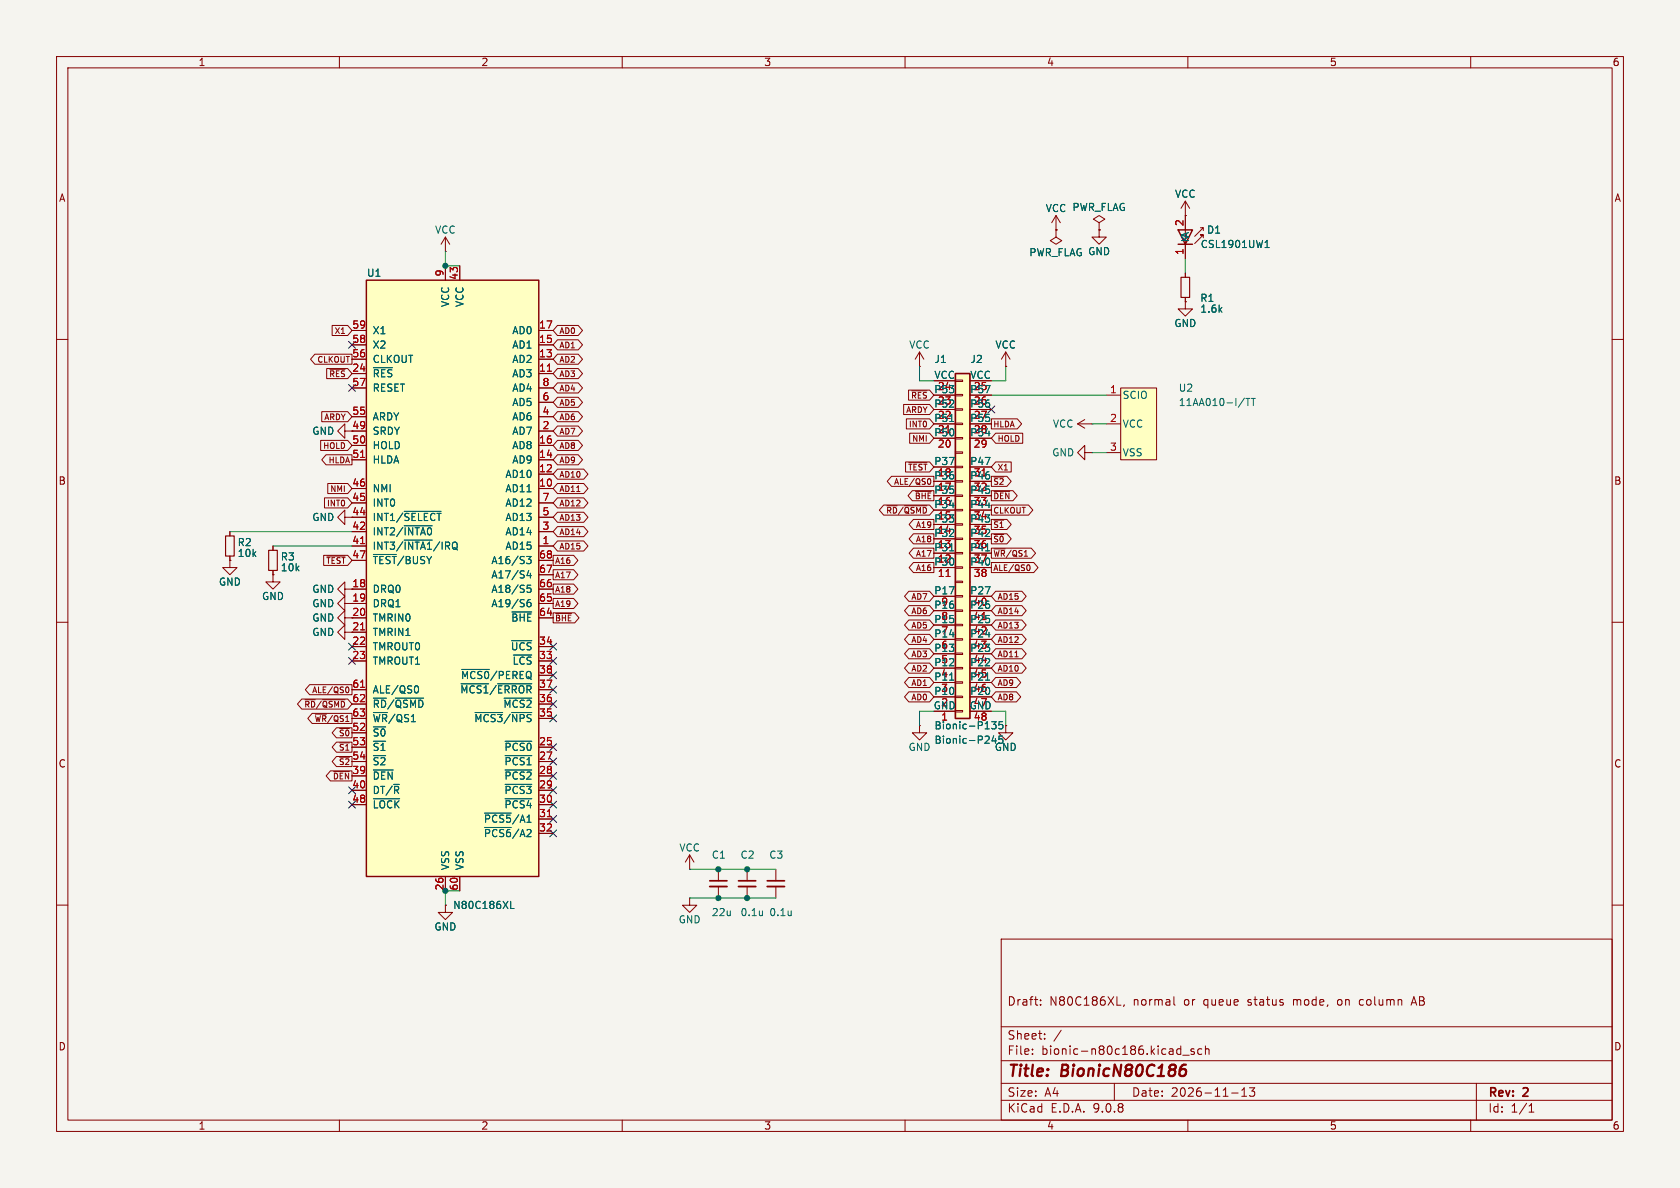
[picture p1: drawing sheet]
<svg xmlns="http://www.w3.org/2000/svg" width="297mm" height="210mm" viewBox="0 0 297 210" stroke-linecap="round" stroke-linejoin="round" font-family="sans-serif">
<path d="M0 0h297v210h-297z" fill="#f5f4ef" stroke="#f5f4ef" stroke-width=".18"/>
<g fill="none" stroke="#840000" stroke-width=".18">
<path d="M10 10h277v190h-277zM12 12h273v186h-273zM60 10v2M110 10v2M160 10v2M210 10v2M260 10v2M10 60h2M61 76.2v-1.3l-1.3 1.3 1.3 1.3v-1.3h1.2M190.5 74.9l1.3 .8M190.5 74.9h2.5M191.8 74.2l-1.3 .7"/>
<path d="M193 74.9h.1M285 60h2M191.8 80v-1.3l-1.3 1.3 1.3 1.3v-1.3h1.2M193 80h.1M10 110h2M285 110h2M10 160h2M177 166h108v32h-108zM184 177.6v.1M184 176.8v.1M197.5 177.7h.7M198.7 177.6l-.1 .3"/>
<path d="M207.5 176.2v1.3l.2 .2M236.5 176.8v.8M240.6 176.7l-.3 .3v.4l.3 .3M249.6 177.3h.7M250 176.2l-.5 1.5M285 160h2M60 198v2M110 198v2M160 198v2M177 194.5h108M177 191.5h108M177 187.5h108"/>
<path d="M177 181.5h108M182.5 186.3v.1M182.5 185.5v.1M184.7 183.6v.1M184.7 182.8v.1M187.6 182.1l-1.3 2M197 191.5v3M208.6 185.4l.1 .1M208.7 184.9v1.5M208.7 186.3l-.1 .1M209.1 186.5h1.1M210 198v2"/>
<path d="M211.1 185.5l-.4-.1-.2 .2 .1 .2 .5 .2v.3h-.6M212.5 185.5l-.5-.1-.3 .3v.4l.2 .2h.6M213.1 185.5l.2-.1 .4 .1v.9M213.1 184.9v1.5M217.7 193.2h1.2M219.5 193.8h.9M219.5 192.7l.5-.4v1.5M220.9 192.3h.9l-.5 .6 .4 .1v.7l-.2 .1h-.4l-.2-.1M260 198v2M261 191.5v6.5M270.3 196.6h.9M270.3 195.5l.4-.4v1.5"/>
</g>
<path d="M209 189h.4l.2 .2v.6a.66 .66 0 0 1-.8 .4M209.6 188.2l-.5 .1" fill="none" stroke="#840000" stroke-width=".4"/>
<path d="M198.1 68.6h6.4v12.7h-6.4z" fill="#ffffc2"/>
<g fill="none" stroke="#840000" stroke-width=".18">
<path d="M186.7 38.1l-.8 1.3M186.7 38.1l.8 1.3M186.7 38.1v2.5M194.3 39.4l1-.7-1-.6-1 .6 1 .7v1.2M209.5 38.1h.1M209.5 35.6l-.7 1.2M209.5 35.6l.8 1.2M209.5 35.6v5M78.7 44.5h.1M78.7 41.9l-.7 1.3M78.7 41.9l.8 1.3M78.7 41.9v2.6"/>
<path d="M186.7 40.6v1.3l1 .6-1 .7-1-.7 1-.6M186.7 40.6h.1M194.3 40.6h.1M194.3 40.6v1.3h1.3l-1.3 1.3-1.3-1.3h1.3M209.5 53.3v1.3h1.3l-1.3 1.3-1.2-1.3h1.2M209.5 53.3h.1M209.5 43.2v2.5M209.5 48.3v.7M209.5 52.6v.7M212.2 40.3h.5l-1.5 1.5M212.7 42v-.5h-.5h.5l-1.5 1.6M212.7 40.3v.5"/>
<path d="M162.6 64.8h.1M162.6 62.2l-.8 1.3M162.6 62.2l.7 1.3M162.6 62.2v2.6M177.8 64.8h.1M177.8 62.2l-.8 1.3M177.8 62.2l.8 1.3M177.8 62.2v2.6M195.6 69.9h2.5M195.6 74.9h2.5M198.1 68.6h6.4v12.7h-6.4zM195.6 80h2.5"/>
<path d="M132.1 153.7v2M132.1 156.7v2.1"/>
</g>
<path d="M223.6 43.8h.8M223.6 42.9l.4-.4v1.3M220 70.4l-1.1 1.6M220.2 70.4h.8M220.6 70.4v1.3M221.2 70.4h.7M221.6 70.4v1.3M134.8 161v.9M134.8 161.7l-.1 .1" fill="none" stroke="#006464" stroke-width=".18"/>
<path d="M208.3 40.6h2.5l-1.3 2.6zM208.3 43.2h2.5" fill="none" stroke="#840000" stroke-width=".25"/>
<path d="M208.8 49h1.5v3.6h-1.5z" fill="none" stroke="#840000" stroke-width=".2"/>
<path d="M130.6 155.7h3" fill="none" stroke="#840000" stroke-width=".3"/>
<path d="M130.6 156.7h3" fill="none" stroke="#840000" stroke-width=".33"/>
<path d="M64.8 49.5h30.4v105.4h-30.4z" fill="#ffffc2"/>
<path d="M64.8 49.5h30.4v105.4h-30.4z" fill="none" stroke="#840000" stroke-width=".25"/>
<g fill="none" stroke="#840000" stroke-width=".18">
<path d="M62.2 58.4h2.6M78.7 47v2.5M81.3 47v2.5M95.2 58.4h2.6M62.2 61h2.6M62.2 63.5h2.6M62.2 66h2.6M62.2 68.6h2.6M62.2 73.7h2.6M62.2 76.2h2.6M62.2 78.7h2.6M95.2 61h2.6"/>
<path d="M95.2 63.5h2.6M95.2 66h2.6M95.2 68.6h2.6M95.2 73.7h2.6M95.2 76.2h2.6M95.2 78.7h2.6M95.2 71.1h2.6M40.6 99.1v1.2h1.3l-1.3 1.3-1.2-1.3h1.2M40.6 99.1h.1M40.6 94v.7M40.6 98.3v.8M48.3 96.5v.8"/>
<path d="M61 91.4v-1.2l-1.3 1.2 1.3 1.3v-1.3h3.8M62.2 81.3h2.6M62.2 86.4h2.6M62.2 88.9h2.6M62.2 94h2.6M62.2 96.5h2.6M62.2 99.1h2.6M95.2 81.3h2.6M95.2 86.4h2.6M95.2 88.9h2.6M95.2 91.4h2.6M95.2 94h2.6"/>
<path d="M95.2 96.5h2.6M95.2 99.1h2.6M95.2 83.8h2.6M48.3 101.6v1.3h1.2l-1.2 1.2-1.3-1.2h1.3M48.3 101.6h.1M48.3 100.8v.8M61 104.1v-1.2l-1.3 1.2 1.3 1.3v-1.3h3.8M61 106.7v-1.3l-1.3 1.3 1.3 1.3v-1.3h3.8M61 111.8v-1.3l-1.3 1.3 1.3 1.2v-1.2h3.8M61 109.2v-1.2l-1.3 1.2 1.3 1.3v-1.3h3.8M62.2 114.3h2.6M62.2 116.8h2.6"/>
<path d="M95.2 104.1h2.6M95.2 106.7h2.6M95.2 109.2h2.6M95.2 114.3h2.6M95.2 116.8h2.6M95.2 101.6h2.6M95.2 119.4h2.6M62.2 121.9h2.6M62.2 124.5h2.6M62.2 127h2.6M62.2 129.5h2.6M62.2 132.1h2.6"/>
<path d="M62.2 134.6h2.6M62.2 137.2h2.6M62.2 139.7h2.6M95.2 124.5h2.6M95.2 127h2.6M95.2 132.1h2.6M95.2 134.6h2.6M95.2 137.2h2.6M95.2 139.7h2.6M162.6 128.3v1.2h1.2l-1.2 1.3-1.3-1.3h1.3M162.6 128.3h.1M177.8 128.3v1.2h1.3l-1.3 1.3-1.3-1.3h1.3"/>
<path d="M177.8 128.3h.1M62.2 142.2h2.6M78.7 154.9v2.6M81.3 154.9v2.6M95.2 142.2h2.6M95.2 144.8h2.6M95.2 147.3h2.6"/>
</g>
<g fill="none" stroke="#006464" stroke-width=".18">
<path d="M66 65h3.4M66 98h4.1M71.5 90.4h6.5M71.5 92.9h4.9M71.5 95.5h4.9M93.1 98.4h.8l-.4 .5 .3 .1v.5l-.2 .1-.5-.1M81.6 118.3h4.9M90.5 113.3h3.5M90.5 108.2h3.5M90.8 115.8h3.2M93.5 100.8l-.3 1h.8M93.8 106l-.4 .1a.86 .86 0 0 0 0 1.2l.4-.2 .1-.4-.3-.2h-.3l-.1 .2"/>
<path d="M93.8 101.3v.9M93.8 103.4h-.6v.7l.1-.2 .5 .1 .1 .2-.1 .4-.2 .1-.4-.1M66 136.1h3.5M69.9 123.4h5M73.7 121.2a.79 .79 0 0 1 0 1.3M81.5 120.9h4.9M84 126h4.9M88 120.9h6M89.1 123.4h4.9M89.3 136.1h4.7M89.3 131h4.7M89.3 133.6h4.7"/>
<path d="M89.3 138.7h4.7M90.5 126h3.5M66 141.2h4.7M85.7 143.7h4.7M85.7 146.3h4.7M89.3 141.2h4.7M90.3 159.3v1.3h.6"/>
</g>
<path d="M96.8 65.6h.7M63.7 80.9h.8M63.7 96.1h.8M63.7 111.3h.8M63.7 121.5h.8M96.8 144.4h.7" fill="none" stroke="#a90000" stroke-width=".18"/>
<path d="M39.9 94.7h1.5v3.6h-1.5zM47.5 97.3h1.5v3.5h-1.5z" fill="none" stroke="#840000" stroke-width=".2"/>
<path d="M168.9 66h2.5v61h-2.5z" fill="#ffffc2"/>
<path d="M168.9 66h2.5v61h-2.5z" fill="none" stroke="#840000" stroke-width=".25"/>
<g fill="none" stroke="#840000" stroke-width=".18">
<path d="M170.2 67.2h1.2v.2h-1.2zM170.2 69.7h1.2v.3h-1.2zM170.2 72.3h1.2v.2h-1.2zM170.2 74.8h1.2v.3h-1.2zM170.2 77.3h1.2v.3h-1.2zM170.2 79.9h1.2v.2h-1.2zM171.4 67.3h3.9M171.4 69.9h3.9M171.4 72.4h3.9M171.4 74.9h3.9M171.4 77.5h3.9M170.2 82.4h1.2v.3h-1.2z"/>
<path d="M170.2 85h1.2v.2h-1.2zM170.2 87.5h1.2v.3h-1.2zM170.2 90h1.2v.3h-1.2zM170.2 92.6h1.2v.2h-1.2zM170.2 95.1h1.2v.3h-1.2zM170.2 97.7h1.2v.2h-1.2zM171.4 82.6h3.9M171.4 85.1h3.9M171.4 87.6h3.9M171.4 90.2h3.9M171.4 92.7h3.9M171.4 95.3h3.9"/>
<path d="M171.4 97.8h3.9M170.2 100.2h1.2v.3h-1.2zM170.2 102.7h1.2v.3h-1.2zM170.2 105.3h1.2v.2h-1.2zM170.2 107.8h1.2v.3h-1.2zM170.2 110.4h1.2v.2h-1.2zM170.2 112.9h1.2v.3h-1.2zM170.2 115.4h1.2v.3h-1.2zM170.2 118h1.2v.2h-1.2zM171.4 100.3h3.9M171.4 105.4h3.9M171.4 108h3.9"/>
<path d="M171.4 110.5h3.9M171.4 113h3.9M171.4 115.6h3.9M171.4 118.1h3.9M170.2 120.5h1.2v.3h-1.2zM170.2 123.1h1.2v.2h-1.2zM170.2 125.6h1.2v.3h-1.2zM171.4 120.7h3.9M171.4 123.2h3.9M171.4 125.7h3.9"/>
</g>
<path d="M174.2 97.4h.8M174.2 120.2h.8M175.7 130.1l-.3 .9h.8M176 130.5v.9M177.2 130.1h-.6v.6l.2-.1 .4 .1 .1 .4" fill="none" stroke="#006464" stroke-width=".18"/>
<path d="M168.9 66h2.5v61h-2.5z" fill="#ffffc2"/>
<g fill="none" stroke="#840000" stroke-width=".18">
<path d="M209.5 38.1h.1M209.5 38.1v2.5M58.7 57.5h2.8l.7 .9-.7 .9h-2.8zM62.2 58.4h2.6M78.7 47v2.5M81.3 47v2.5M95.2 58.4h2.6M98.6 57.5h3.6l.8 .9-.8 .9h-3.6l-.8-.9zM186.7 40.6h.1M194.3 40.6h.1M209.5 53.3h.1M209.5 43.2v2.5"/>
<path d="M209.5 48.3v.7M209.5 52.6v.7M55.7 62.6h6.5v1.8h-6.5l-.8-.9zM56.7 77.9h4.8l.7 .8-.7 .9h-4.8zM56.9 72.8h4.6l.7 .9-.7 .8h-4.6zM57.8 65.2h3.7l.7 .8-.7 .9h-3.7zM58.3 65.3h2.7M62.2 61h2.6M62.2 63.5h2.6M62.2 66h2.6M62.2 68.6h2.6M62.2 73.7h2.6"/>
<path d="M62.2 76.2h2.6M62.2 78.7h2.6M95.2 61h2.6M95.2 63.5h2.6M95.2 66h2.6M95.2 68.6h2.6M95.2 73.7h2.6M95.2 76.2h2.6M95.2 78.7h2.6M95.2 71.1h2.6M98.6 62.6h3.6l.8 .9-.8 .9h-3.6l-.8-.9zM98.6 60.1h3.6l.8 .9-.8 .8h-3.6l-.8-.8z"/>
<path d="M98.6 77.9h3.6l.8 .8-.8 .9h-3.6l-.8-.9zM98.6 67.7h3.6l.8 .9-.8 .9h-3.6l-.8-.9zM98.6 75.3h3.6l.8 .9-.8 .9h-3.6l-.8-.9zM98.6 65.2h3.6l.8 .8-.8 .9h-3.6l-.8-.9zM98.6 72.8h3.6l.8 .9-.8 .8h-3.6l-.8-.8zM98.6 70.2h3.6l.8 .9-.8 .9h-3.6l-.8-.9zM159.8 71.5h4.5l.8 .9-.8 .9h-4.5zM160.2 74h4.1l.8 .9-.8 .9h-4.1zM160.6 69h3.7l.8 .9-.8 .8h-3.7zM160.8 76.6h3.5l.8 .9-.8 .9h-3.5zM161.2 69.1h2.7M165.1 67.3h3.8"/>
<path d="M165.1 69.9h3.8M165.1 72.4h3.8M165.1 74.9h3.8M165.1 77.5h3.8M168.9 67.2h1.3v.2h-1.3zM168.9 69.7h1.3v.3h-1.3zM168.9 72.3h1.3v.2h-1.3zM168.9 74.8h1.3v.3h-1.3zM168.9 77.3h1.3v.3h-1.3zM168.9 79.9h1.3v.2h-1.3zM171.4 67.3h3.9M171.4 69.9h3.9"/>
<path d="M171.4 72.4h3.9M171.4 74.9h3.9M171.4 77.5h3.9M175.3 74h4.5l.8 .9-.8 .9h-4.5zM176 76.6h4.8v1.8h-4.8l-.7-.9zM177.8 64.8h.1M40.6 99.1h.1M40.6 94v.7M40.6 98.3v.8M48.3 96.5v.8M57.2 98.2h4.3l.7 .9-.7 .8h-4.3zM57.4 88h4.1l.7 .9-.7 .9h-4.1z"/>
<path d="M57.6 80.4h4.6v1.8h-4.6l-.7-.9zM57.8 98.3h3.2M57.9 85.5h3.6l.7 .9-.7 .8h-3.6zM62.2 81.3h2.6M62.2 86.4h2.6M62.2 88.9h2.6M62.2 91.4h2.6M62.2 94h2.6M62.2 96.5h2.6M62.2 99.1h2.6M95.2 81.3h2.6M95.2 86.4h2.6"/>
<path d="M95.2 88.9h2.6M95.2 91.4h2.6M95.2 94h2.6M95.2 96.5h2.6M95.2 99.1h2.6M95.2 83.8h2.6M97.8 98.2h3.6l.8 .9-.8 .8h-3.6zM98.6 95.6h4.6l.7 .9-.7 .9h-4.6l-.8-.9zM98.6 80.4h3.6l.8 .9-.8 .9h-3.6l-.8-.9zM98.6 82.9h4.6l.7 .9-.7 .9h-4.6l-.8-.9zM98.6 93.1h4.6l.7 .9-.7 .9h-4.6l-.8-.9zM98.6 85.5h4.6l.7 .9-.7 .8h-4.6l-.8-.8z"/>
<path d="M98.6 88h4.6l.7 .9-.7 .9h-4.6l-.8-.9zM98.6 90.6h4.6l.7 .8-.7 .9h-4.6l-.8-.9zM156.2 89.3h8.1l.8 .9-.8 .9h-8.1l-.7-.9zM156.8 89.4h1.8M157.6 84.2h7.5v1.8h-7.5l-.8-.9zM159.9 89.4h4M160.1 81.7h4.2l.8 .9-.8 .8h-4.2zM160.7 81.8h3.2M161.3 86.7h3.8v1.8h-3.8l-.8-.9zM161.5 91.8h3.6v1.8h-3.6l-.8-.9zM161.5 96.9h3.6v1.8h-3.6l-.8-.9zM161.5 99.4h3.6v1.8h-3.6l-.8-.9z"/>
<path d="M161.5 94.4h3.6v1.7h-3.6l-.8-.8zM161.8 86.9h2.8M164.2 84.6a.54 .54 0 0 1 .4 .5 .54 .54 0 0 1-.4 .5M165.1 82.6h3.8M165.1 85.1h3.8M165.1 87.6h3.8M165.1 90.2h3.8M165.1 92.7h3.8M165.1 95.3h3.8M165.1 97.8h3.8M168.9 82.4h1.3v.3h-1.3zM168.9 85h1.3v.2h-1.3z"/>
<path d="M168.9 87.5h1.3v.3h-1.3zM168.9 90h1.3v.3h-1.3zM168.9 92.6h1.3v.2h-1.3zM168.9 95.1h1.3v.3h-1.3zM168.9 97.7h1.3v.2h-1.3zM171.4 82.6h3.9M171.4 85.1h3.9M171.4 87.6h3.9M171.4 90.2h3.9M171.4 92.7h3.9M171.4 95.3h3.9M171.4 97.8h3.9"/>
<path d="M175.3 94.4h2.7l.8 .9-.8 .8h-2.7zM175.3 89.3h6.5l.8 .9-.8 .9h-6.5zM175.3 91.8h2.7l.8 .9-.8 .9h-2.7zM175.3 86.7h3.8l.7 .9-.7 .9h-3.8zM175.3 99.4h7.4l.8 .9-.8 .9h-7.4zM175.3 96.9h7l.8 .9-.8 .9h-7zM175.3 84.2h2.7l.8 .9-.8 .9h-2.7zM175.7 94.5h1.7M175.7 91.9h1.7M175.7 86.9h2.8M175.7 97h2M175.7 84.3h1.7"/>
<path d="M176 81.7h2.8v1.7h-2.8l-.7-.8zM181.8 99.8a.54 .54 0 0 1 .3 .6 .54 .54 0 0 1-.3 .5M48.3 101.6h.1M48.3 100.8v.8M62.2 104.1h2.6M62.2 106.7h2.6M62.2 109.2h2.6M62.2 111.8h2.6M62.2 114.3h2.6M62.2 116.8h2.6M95.2 104.1h2.6M95.2 106.7h2.6"/>
<path d="M95.2 109.2h2.6M95.2 114.3h2.6M95.2 116.8h2.6M95.2 101.6h2.6M95.2 119.4h2.6M97.8 103.3h3.6l.8 .8-.8 .9h-3.6zM97.8 108.3h3.8l.8 .9-.8 .9h-3.8zM97.8 100.7h3.6l.8 .9-.8 .9h-3.6zM97.8 105.8h3.6l.8 .9-.8 .9h-3.6zM98.2 108.5h2.8M160.7 104.5h3.6l.8 .9-.8 .9h-3.6l-.8-.9zM160.7 114.7h3.6l.8 .9-.8 .9h-3.6l-.8-.9z"/>
<path d="M160.7 112.1h3.6l.8 .9-.8 .9h-3.6l-.8-.9zM160.7 109.6h3.6l.8 .9-.8 .9h-3.6l-.8-.9zM160.7 107.1h3.6l.8 .9-.8 .8h-3.6l-.8-.8zM160.7 119.8h3.6l.8 .9-.8 .8h-3.6l-.8-.8zM160.7 117.2h3.6l.8 .9-.8 .9h-3.6l-.8-.9zM165.1 100.3h3.8M165.1 105.4h3.8M165.1 108h3.8M165.1 110.5h3.8M165.1 113h3.8M165.1 115.6h3.8M165.1 118.1h3.8"/>
<path d="M168.9 100.2h1.3v.3h-1.3zM168.9 102.7h1.3v.3h-1.3zM168.9 105.3h1.3v.2h-1.3zM168.9 107.8h1.3v.3h-1.3zM168.9 110.4h1.3v.2h-1.3zM168.9 112.9h1.3v.3h-1.3zM168.9 115.4h1.3v.3h-1.3zM168.9 118h1.3v.2h-1.3zM171.4 100.3h3.9M171.4 105.4h3.9M171.4 108h3.9M171.4 110.5h3.9"/>
<path d="M171.4 113h3.9M171.4 115.6h3.9M171.4 118.1h3.9M176 114.7h4.7l.7 .9-.7 .9h-4.7l-.7-.9zM176 117.2h4.7l.7 .9-.7 .9h-4.7l-.7-.9zM176 112.1h4.7l.7 .9-.7 .9h-4.7l-.7-.9zM176 119.8h3.7l.8 .9-.8 .8h-3.7l-.7-.8zM176 107.1h4.7l.7 .9-.7 .8h-4.7l-.7-.8zM176 104.5h4.7l.7 .9-.7 .9h-4.7l-.7-.9zM176 109.6h4.7l.7 .9-.7 .9h-4.7l-.7-.9zM53.3 123.6h8.2l.7 .9-.7 .8h-8.2l-.7-.8zM53.9 123.7h1.8"/>
<path d="M54.7 121h7.5v1.8h-7.5l-.7-.9zM55.2 126.1h7v1.8h-7l-.8-.9zM55.7 126.2h2M57 123.7h4M58.4 136.3h3.8v1.7h-3.8l-.7-.8zM59 136.4h2.8M59.5 131.2h2.7v1.8h-2.7l-.8-.9zM59.5 128.7h2.7v1.7h-2.7l-.8-.9zM59.5 133.7h2.7v1.8h-2.7l-.8-.9zM60 131.3h1.8M60 128.8h1.8M60 133.9h1.8"/>
<path d="M61.3 121.4l.3 .1 .1 .3M61.7 122.1l-.1 .3-.3 .1M62.2 121.9h2.6M62.2 124.5h2.6M62.2 127h2.6M62.2 129.5h2.6M62.2 132.1h2.6M62.2 134.6h2.6M62.2 137.2h2.6M62.2 139.7h2.6M95.2 124.5h2.6M95.2 127h2.6"/>
<path d="M95.2 132.1h2.6M95.2 134.6h2.6M95.2 137.2h2.6M95.2 139.7h2.6M160.7 122.3h3.6l.8 .9-.8 .9h-3.6l-.8-.9zM165.1 120.7h3.8M165.1 123.2h3.8M165.1 125.7h3.8M168.9 120.5h1.3v.3h-1.3zM168.9 123.1h1.3v.2h-1.3zM168.9 125.6h1.3v.3h-1.3zM171.4 120.7h3.9"/>
<path d="M171.4 123.2h3.9M171.4 125.7h3.9M176 122.3h3.7l.8 .9-.8 .9h-3.7l-.7-.9zM177.8 128.3h.1M62.2 142.2h2.6M78.7 154.9v2.6M81.3 154.9v2.6M95.2 142.2h2.6M95.2 144.8h2.6M95.2 147.3h2.6M121.9 153.7h.1M121.9 158.8v1.2h1.3l-1.3 1.3-1.3-1.3h1.3"/>
<path d="M121.9 158.8h.1M121.9 151.1l-.7 1.3M121.9 151.1l.8 1.3M121.9 151.1v2.6M127 153.7v2M127 156.7v2.1M137.2 153.7v2M137.2 156.7v2.1M78.7 160v1.3h1.3l-1.3 1.3-1.2-1.3h1.2M78.7 160h.1"/>
</g>
<path d="M168.9 66h2.5v61h-2.5z" fill="none" stroke="#840000" stroke-width=".25"/>
<g fill="none" stroke="#006464" stroke-width=".18">
<path d="M223.6 43.8h.8M223.6 42.9l.4-.4v1.3M66 65h3.4M167.9 74.5h.7M66 98h4.1M71.5 90.4h6.5M71.5 92.9h4.9M71.5 95.5h4.9M93.1 98.4h.8l-.4 .5 .3 .1v.5l-.2 .1-.5-.1M167.9 97.4h.7M174.2 97.4h.8M81.6 118.3h4.9"/>
<path d="M90.5 113.3h3.5M90.5 108.2h3.5M90.8 115.8h3.2M93.5 100.8l-.3 1h.8M93.8 106l-.4 .1a.86 .86 0 0 0 0 1.2l.4-.2 .1-.4-.3-.2h-.3l-.1 .2M93.8 101.3v.9M93.8 103.4h-.6v.7l.1-.2 .5 .1 .1 .2-.1 .4-.2 .1-.4-.1M66 136.1h3.5M69.9 123.4h5M73.7 121.2a.79 .79 0 0 1 0 1.3M81.5 120.9h4.9M84 126h4.9"/>
<path d="M88 120.9h6M89.1 123.4h4.9M89.3 136.1h4.7M89.3 131h4.7M89.3 133.6h4.7M89.3 138.7h4.7M90.5 126h3.5M167.9 120.2h.7M174.2 120.2h.8M175.3 127.6h.8l-.4 .5 .3 .1v.5l-.1 .1-.6-.1M175.7 130.1l-.3 .9h.8M176 130.5v.9"/>
<path d="M177.2 127.6h-.6v.6l.2-.1h.4l.1 .2-.1 .4-.1 .1-.5-.1M177.2 130.1h-.6v.6l.2-.1 .4 .1 .1 .4M66 141.2h4.7M85.7 143.7h4.7M85.7 146.3h4.7M89.3 141.2h4.7M90.3 159.3v1.3h.6M139.9 161v.9M139.9 161.7l-.1 .1"/>
</g>
<path d="M96.8 65.6h.7M63.7 80.9h.8M63.7 96.1h.8M63.7 111.3h.8M167.2 101.9h.8M63.7 121.5h.8M96.8 144.4h.7" fill="none" stroke="#a90000" stroke-width=".18"/>
<path d="M125.5 155.7h3M135.6 155.7h3.1" fill="none" stroke="#840000" stroke-width=".3"/>
<path d="M125.5 156.7h3M135.6 156.7h3.1" fill="none" stroke="#840000" stroke-width=".33"/>
<g fill="none" stroke="#009600" stroke-width=".18">
<path d="M78.7 44.5v2.5h2.6M209.5 45.7v2.6M162.6 64.8v2.5h2.5M175.3 69.9h20.3M177.8 64.8v2.5h-2.5M193 74.9h2.6M40.6 94h21.6M48.3 96.5h13.9M193 80h2.6M165.1 125.7h-2.5v2.6M175.3 125.7h2.5v2.6M81.3 157.5h-2.6v2.5"/>
<path d="M121.9 153.7h15.3M121.9 158.8h15.3"/>
</g>
<g fill="none" stroke="#000084" stroke-width=".18">
<path d="M61.6 60.4l1.2 1.2M61.6 68l1.2 1.2M62.8 60.4l-1.2 1.2M62.8 68l-1.2 1.2M174.7 71.8l1.2 1.2M175.9 71.8l-1.2 1.2M61.6 116.2l1.2 1.2M61.6 113.7l1.2 1.2M62.8 116.2l-1.2 1.2M62.8 113.7l-1.2 1.2M97.2 113.7l1.2 1.2M97.2 118.8l1.2 1.2"/>
<path d="M97.2 116.2l1.2 1.2M98.4 113.7l-1.2 1.2M98.4 118.8l-1.2 1.2M98.4 116.2l-1.2 1.2M61.6 139.1l1.2 1.2M62.8 139.1l-1.2 1.2M97.2 126.4l1.2 1.2M97.2 123.9l1.2 1.2M97.2 121.3l1.2 1.2M97.2 139.1l1.2 1.2M97.2 131.5l1.2 1.2M97.2 134l1.2 1.2"/>
<path d="M97.2 136.6l1.2 1.2M98.4 126.4l-1.2 1.2M98.4 123.9l-1.2 1.2M98.4 121.3l-1.2 1.2M98.4 139.1l-1.2 1.2M98.4 131.5l-1.2 1.2M98.4 134l-1.2 1.2M98.4 136.6l-1.2 1.2M61.6 141.6l1.2 1.2M62.8 141.6l-1.2 1.2M97.2 146.7l1.2 1.2M97.2 141.6l1.2 1.2"/>
<path d="M97.2 144.2l1.2 1.2M98.4 146.7l-1.2 1.2M98.4 141.6l-1.2 1.2M98.4 144.2l-1.2 1.2"/>
</g>
<g fill="#009600" stroke="#009600" stroke-width=".18">
<circle cx="132.1" cy="153.7" r=".46"/>
<circle cx="127" cy="153.7" r=".46"/>
<circle cx="78.7" cy="157.5" r=".46"/>
<circle cx="127" cy="158.8" r=".46"/>
<circle cx="132.1" cy="158.8" r=".46"/>
<circle cx="78.7" cy="47" r=".46"/>
</g>
<g font-size="2.8" fill="#840000">
<text x="178" y="190.9">Title:</text>
<text x="187.7" y="190.9">BionicN80C186</text>
</g>
<g font-size="2.1" fill="#840000">
<text x="178" y="178">Draft:</text>
<text x="185.5" y="178">N80C186XL,</text>
<text x="200.4" y="178">normal</text>
<text x="209.5" y="178">or</text>
<text x="213.1" y="178">queue</text>
<text x="221" y="178">status</text>
<text x="229.2" y="178">mode,</text>
<text x="237.2" y="178">on</text>
<text x="241.2" y="178">column</text>
<text x="250.6" y="178">AB</text>
<text x="178" y="184">Sheet:</text>
<text x="178" y="186.7">File:</text>
<text x="184.1" y="186.7">bionic-n80c186.kicad_sch</text>
<text x="178" y="196.9">KiCad</text>
<text x="178" y="194.1">Size:</text>
<text x="184.7" y="194.1">A4</text>
<text x="185.7" y="196.9">E.D.A.</text>
<text x="193.3" y="196.9">9.0.8</text>
<text x="200" y="194.1">Date:</text>
<text x="207" y="194.1">2026-11-13</text>
<text x="263" y="194.3">Rev:</text>
<text x="263" y="196.9">Id:</text>
<text x="267.1" y="196.9">1/1</text>
<text x="269.4" y="194.3">2</text>
</g>
<g font-size="1.8" fill="#840000">
<text x="35" y="11.9">1</text>
<text x="85" y="11.9">2</text>
<text x="135" y="11.9">3</text>
<text x="185" y="11.9">4</text>
<text x="235" y="11.9">5</text>
<text x="285" y="11.9">6</text>
<text x="10.3" y="35.9">A</text>
<text x="285.3" y="35.9">A</text>
<text x="10.3" y="85.9">B</text>
<text x="285.3" y="85.9">B</text>
<text x="62.2" y="91.2">44</text>
<text x="62.2" y="103.9">18</text>
<text x="62.2" y="106.4">19</text>
<text x="62.2" y="109">20</text>
<text x="62.2" y="111.5">21</text>
<text x="10.3" y="135.9">C</text>
<text x="285.3" y="135.9">C</text>
<text x="10.3" y="185.9">D</text>
<text x="285.3" y="185.9">D</text>
<text x="35" y="199.9">1</text>
<text x="85" y="199.9">2</text>
<text x="135" y="199.9">3</text>
<text x="185" y="199.9">4</text>
<text x="235" y="199.9">5</text>
<text x="285" y="199.9">6</text>
</g>
<g font-size="1.8" fill="#006464">
<text x="207.6" y="35.2">VCC</text>
<text x="76.8" y="41.5">VCC</text>
<text x="184.8" y="37.7">VCC PWR_FLAG</text>
<text x="213.3" y="41.5">D1</text>
<text x="181.9" y="45.5">PWR_FLAG GND</text>
<text x="210.4" y="42.9" transform="rotate(-90 210.4 42.9)">KA</text>
<text x="212.2" y="44">CSL1901UW1</text>
<text x="64.8" y="49.1">U1</text>
<text x="212.1" y="53.6">R1</text>
<text x="65.8" y="59.3">X1</text>
<text x="79.6" y="54.4" transform="rotate(-90 79.6 54.4)">VCC</text>
<text x="82.1" y="54.4" transform="rotate(-90 82.1 54.4)">VCC</text>
<text x="90.5" y="59.3">AD0</text>
<text x="207.5" y="58">GND</text>
<text x="212.1" y="55.5">1.6k</text>
<text x="65.8" y="61.8">X2</text>
<text x="65.8" y="64.4">CLKOUT</text>
<text x="90.5" y="61.8">AD1</text>
<text x="90.5" y="64.4">AD2</text>
<text x="160.6" y="61.8">VCC</text>
<text x="165.1" y="64.4">J1</text>
<text x="171.5" y="64.4">J2</text>
<text x="175.9" y="61.8">VCC</text>
<text x="65.8" y="66.9">~{RES}</text>
<text x="65.8" y="69.4">RESET</text>
<text x="90.5" y="66.9">AD3</text>
<text x="90.5" y="69.4">AD4</text>
<text x="90.5" y="72">AD5</text>
<text x="165.1" y="69.6">P53</text>
<text x="165.1" y="67.1">VCC</text>
<text x="165.7" y="69.3">24</text>
<text x="165.7" y="71.8">23</text>
<text x="171.4" y="69.6">P57</text>
<text x="171.4" y="67.1">VCC</text>
<text x="172" y="69.3">25</text>
<text x="172" y="71.8">26</text>
<text x="198.4" y="70.7">SCIO</text>
<text x="208.3" y="69.4">U2</text>
<text x="208.3" y="72">11AA010-I/TT</text>
<text x="55.1" y="77.1">GND</text>
<text x="65.8" y="74.5">ARDY</text>
<text x="65.8" y="77.1">SRDY</text>
<text x="90.5" y="74.5">AD6</text>
<text x="90.5" y="77.1">AD7</text>
<text x="165.1" y="72.1">P52</text>
<text x="165.1" y="74.7">P51</text>
<text x="165.1" y="77.2">P50</text>
<text x="165.7" y="74.4">22</text>
<text x="165.7" y="76.9">21</text>
<text x="171.4" y="72.1">P56</text>
<text x="171.4" y="74.7">P55</text>
<text x="171.4" y="77.2">P54</text>
<text x="172" y="74.4">27</text>
<text x="172" y="76.9">28</text>
<text x="186" y="75.8">VCC</text>
<text x="198.4" y="75.8">VCC</text>
<text x="65.8" y="79.6">HOLD</text>
<text x="65.8" y="82.1">HLDA</text>
<text x="90.5" y="79.6">AD8</text>
<text x="90.5" y="82.1">AD9</text>
<text x="165.1" y="82.3">P37</text>
<text x="171.4" y="82.3">P47</text>
<text x="185.9" y="80.9">GND</text>
<text x="198.4" y="80.9">VSS</text>
<text x="65.8" y="87.2">NMI</text>
<text x="65.8" y="89.8">INT0</text>
<text x="89.3" y="84.7">AD10</text>
<text x="89.3" y="87.2">AD11</text>
<text x="89.3" y="89.8">AD12</text>
<text x="165.1" y="84.8">P36</text>
<text x="165.1" y="87.4">P35</text>
<text x="165.1" y="89.9">P34</text>
<text x="165.7" y="84.5">18</text>
<text x="165.7" y="87.1">17</text>
<text x="165.7" y="89.6">16</text>
<text x="171.4" y="84.8">P46</text>
<text x="171.4" y="87.4">P45</text>
<text x="171.4" y="89.9">P44</text>
<text x="172" y="84.5">31</text>
<text x="172" y="87.1">32</text>
<text x="172" y="89.6">33</text>
<text x="55.1" y="92.3">GND</text>
<text x="65.8" y="92.3">INT1/~{SELECT}</text>
<text x="65.8" y="94.8">INT2/~{INTA0}</text>
<text x="89.3" y="92.3">AD13</text>
<text x="89.3" y="94.8">AD14</text>
<text x="165.1" y="92.5">P33</text>
<text x="165.1" y="95">P32</text>
<text x="165.7" y="92.2">15</text>
<text x="165.7" y="94.7">14</text>
<text x="171.4" y="92.5">P43</text>
<text x="171.4" y="95">P42</text>
<text x="172" y="92.2">34</text>
<text x="172" y="94.7">35</text>
<text x="41.9" y="96.7">R2</text>
<text x="41.9" y="98.7">10k</text>
<text x="49.5" y="99.3">R3</text>
<text x="49.5" y="101.2">10k</text>
<text x="65.8" y="97.4">INT3/~{INTA1}/IRQ</text>
<text x="65.8" y="99.9">~{TEST}/BUSY</text>
<text x="86.8" y="99.9">A16/S3</text>
<text x="89.3" y="97.4">AD15</text>
<text x="165.1" y="97.5">P31</text>
<text x="165.1" y="100.1">P30</text>
<text x="165.7" y="97.2">13</text>
<text x="165.7" y="99.8">12</text>
<text x="171.4" y="97.5">P41</text>
<text x="171.4" y="100.1">P40</text>
<text x="172" y="97.2">36</text>
<text x="172" y="99.8">37</text>
<text x="38.6" y="103.7">GND</text>
<text x="46.2" y="106.3">GND</text>
<text x="55.1" y="105">GND</text>
<text x="55.1" y="107.5">GND</text>
<text x="65.8" y="105">DRQ0</text>
<text x="65.8" y="107.5">DRQ1</text>
<text x="86.8" y="102.5">A17/S4</text>
<text x="86.8" y="105">A18/S5</text>
<text x="86.8" y="107.5">A19/S6</text>
<text x="165.1" y="105.2">P17</text>
<text x="165.1" y="107.7">P16</text>
<text x="166.3" y="107.4">9</text>
<text x="171.4" y="105.2">P27</text>
<text x="171.4" y="107.7">P26</text>
<text x="172" y="107.4">40</text>
<text x="55.1" y="112.6">GND</text>
<text x="55.1" y="110.1">GND</text>
<text x="65.8" y="110.1">TMRIN0</text>
<text x="65.8" y="112.6">TMRIN1</text>
<text x="90.3" y="110.1">~{BHE}</text>
<text x="165.1" y="110.2">P15</text>
<text x="165.1" y="112.8">P14</text>
<text x="166.3" y="109.9">8</text>
<text x="166.3" y="112.5">7</text>
<text x="171.4" y="110.2">P25</text>
<text x="171.4" y="112.8">P24</text>
<text x="172" y="109.9">41</text>
<text x="172" y="112.5">42</text>
<text x="65.8" y="115.2">TMROUT0</text>
<text x="65.8" y="117.7">TMROUT1</text>
<text x="90.2" y="115.2">~{UCS}</text>
<text x="90.5" y="117.7">~{LCS}</text>
<text x="165.1" y="115.3">P13</text>
<text x="165.1" y="117.9">P12</text>
<text x="166.3" y="115">6</text>
<text x="166.3" y="117.6">5</text>
<text x="171.4" y="115.3">P23</text>
<text x="171.4" y="117.9">P22</text>
<text x="172" y="115">43</text>
<text x="172" y="117.6">44</text>
<text x="65.8" y="122.8">ALE/QS0</text>
<text x="65.8" y="125.3">~{RD}/~{QSMD}</text>
<text x="81.3" y="122.8">~{MCS1}/~{ERROR}</text>
<text x="81.4" y="120.2">~{MCS0}/PEREQ</text>
<text x="88.9" y="125.3">~{MCS2}</text>
<text x="165" y="125.5">GND</text>
<text x="165.1" y="120.4">P11</text>
<text x="165.1" y="122.9">P10</text>
<text x="166.3" y="120.1">4</text>
<text x="166.3" y="122.6">3</text>
<text x="166.3" y="125.2">2</text>
<text x="171.3" y="125.5">GND</text>
<text x="171.4" y="120.4">P21</text>
<text x="171.4" y="122.9">P20</text>
<text x="172" y="120.1">45</text>
<text x="172" y="122.6">46</text>
<text x="172" y="125.2">47</text>
<text x="65.8" y="127.9">~{WR}/QS1</text>
<text x="65.8" y="130.4">~{S0}</text>
<text x="83.7" y="127.9">~{MCS3}/~{NPS}</text>
<text x="165.1" y="131.7">Bionic-P245</text>
<text x="165.1" y="129.1">Bionic-P135</text>
<text x="172" y="127.7">48</text>
<text x="65.8" y="132.9">~{S1}</text>
<text x="65.8" y="135.5">~{S2}</text>
<text x="89.1" y="132.9">~{PCS0}</text>
<text x="89.1" y="135.5">~{PCS1}</text>
<text x="160.5" y="132.9">GND</text>
<text x="175.8" y="132.9">GND</text>
<text x="65.8" y="138">~{DEN}</text>
<text x="65.8" y="140.6">DT/~{R}</text>
<text x="65.8" y="143.1">~{LOCK}</text>
<text x="89.1" y="138">~{PCS2}</text>
<text x="89.1" y="140.6">~{PCS3}</text>
<text x="89.1" y="143.1">~{PCS4}</text>
<text x="85.4" y="145.6">~{PCS5}/A1</text>
<text x="85.4" y="148.2">~{PCS6}/A2</text>
<text x="79.6" y="153.9" transform="rotate(-90 79.6 153.9)">VSS</text>
<text x="82.1" y="153.9" transform="rotate(-90 82.1 153.9)">VSS</text>
<text x="120" y="150.7">VCC</text>
<text x="125.7" y="152">C1</text>
<text x="130.8" y="152">C2</text>
<text x="135.9" y="152">C3</text>
<text x="80" y="160.9">N80C186XL</text>
<text x="76.7" y="164.7">GND</text>
<text x="119.9" y="163.4">GND</text>
<text x="125.7" y="162.2">22u</text>
<text x="130.8" y="162.2">0.1u</text>
<text x="135.9" y="162.2">0.1u</text>
</g>
<g font-size="1.8" fill="#a90000">
<text x="209.3" y="40.1" transform="rotate(-90 209.3 40.1)">2</text>
<text x="209.3" y="45.2" transform="rotate(-90 209.3 45.2)">1</text>
<text x="78.5" y="49" transform="rotate(-90 78.5 49)">9</text>
<text x="81" y="49.6" transform="rotate(-90 81 49.6)">43</text>
<text x="62.2" y="58.2">59</text>
<text x="95.2" y="58.2">17</text>
<text x="62.2" y="60.7">58</text>
<text x="62.2" y="63.2">56</text>
<text x="62.2" y="65.8">24</text>
<text x="95.2" y="60.7">15</text>
<text x="95.2" y="63.2">13</text>
<text x="95.2" y="65.8">11</text>
<text x="62.2" y="68.3">57</text>
<text x="95.8" y="68.3">8</text>
<text x="95.8" y="70.9">6</text>
<text x="196.1" y="69.6">1</text>
<text x="62.2" y="73.4">55</text>
<text x="62.2" y="75.9">49</text>
<text x="95.8" y="73.4">4</text>
<text x="95.8" y="75.9">2</text>
<text x="196.1" y="74.7">2</text>
<text x="62.2" y="78.5">50</text>
<text x="62.2" y="81">51</text>
<text x="95.2" y="78.5">16</text>
<text x="95.2" y="81">14</text>
<text x="95.2" y="83.6">12</text>
<text x="165.7" y="79.5">20</text>
<text x="172" y="79.5">29</text>
<text x="196.1" y="79.8">3</text>
<text x="62.2" y="86.1">46</text>
<text x="62.2" y="88.6">45</text>
<text x="95.2" y="86.1">10</text>
<text x="95.8" y="88.6">7</text>
<text x="62.2" y="93.7">42</text>
<text x="95.8" y="91.2">5</text>
<text x="95.8" y="93.7">3</text>
<text x="62.2" y="96.3">41</text>
<text x="62.2" y="98.8">47</text>
<text x="95.2" y="98.8">68</text>
<text x="95.2" y="101.3">67</text>
<text x="95.8" y="96.3">1</text>
<text x="95.2" y="103.9">66</text>
<text x="95.2" y="106.4">65</text>
<text x="165.7" y="102.3">11</text>
<text x="172" y="102.3">38</text>
<text x="95.2" y="109">64</text>
<text x="62.2" y="114">22</text>
<text x="62.2" y="116.6">23</text>
<text x="95.2" y="114">34</text>
<text x="95.2" y="116.6">33</text>
<text x="95.2" y="119.1">38</text>
<text x="62.2" y="121.7">61</text>
<text x="62.2" y="124.2">62</text>
<text x="95.2" y="121.7">37</text>
<text x="95.2" y="124.2">36</text>
<text x="62.2" y="126.7">63</text>
<text x="62.2" y="129.3">52</text>
<text x="62.2" y="131.8">53</text>
<text x="95.2" y="126.7">35</text>
<text x="95.2" y="131.8">25</text>
<text x="166.3" y="127.7">1</text>
<text x="62.2" y="134.4">54</text>
<text x="62.2" y="136.9">39</text>
<text x="95.2" y="134.4">27</text>
<text x="95.2" y="136.9">28</text>
<text x="62.2" y="139.4">40</text>
<text x="62.2" y="142">48</text>
<text x="95.2" y="139.4">29</text>
<text x="95.2" y="142">30</text>
<text x="95.2" y="144.5">31</text>
<text x="95.2" y="147.1">32</text>
<text x="78.5" y="157.5" transform="rotate(-90 78.5 157.5)">26</text>
<text x="81" y="157.5" transform="rotate(-90 81 157.5)">60</text>
</g>
<g font-size="1.4" fill="#840000">
<text x="59" y="59.2">X1</text>
<text x="98.8" y="59.2">AD0</text>
<text x="56" y="64.3">CLKOUT</text>
<text x="98.8" y="64.3">AD2</text>
<text x="98.8" y="61.8">AD1</text>
<text x="58.1" y="66.8">~{RES}</text>
<text x="98.8" y="69.4">AD4</text>
<text x="98.8" y="66.8">AD3</text>
<text x="98.8" y="71.9">AD5</text>
<text x="160.9" y="70.7">~{RES}</text>
<text x="57.2" y="74.5">ARDY</text>
<text x="98.8" y="77">AD7</text>
<text x="98.8" y="74.5">AD6</text>
<text x="160.1" y="73.2">ARDY</text>
<text x="160.5" y="75.7">INT0</text>
<text x="175.5" y="75.7">HLDA</text>
<text x="57" y="79.5">HOLD</text>
<text x="57.9" y="82.1">HLDA</text>
<text x="98.8" y="79.5">AD8</text>
<text x="98.8" y="82.1">AD9</text>
<text x="160.4" y="83.4">~{TEST}</text>
<text x="161.1" y="78.3">NMI</text>
<text x="176.3" y="83.4">X1</text>
<text x="176.3" y="78.3">HOLD</text>
<text x="57.7" y="89.7">INT0</text>
<text x="58.3" y="87.2">NMI</text>
<text x="98.8" y="84.6">AD10</text>
<text x="98.8" y="87.2">AD11</text>
<text x="98.8" y="89.7">AD12</text>
<text x="157.9" y="85.9">ALE/QS0</text>
<text x="161.6" y="88.4">~{BHE}</text>
<text x="175.5" y="88.4">~{DEN}</text>
<text x="175.5" y="85.9">~{S2}</text>
<text x="98.8" y="94.8">AD14</text>
<text x="98.8" y="92.2">AD13</text>
<text x="156.5" y="91">~{RD}/~{QSMD}</text>
<text x="161.8" y="93.5">A19</text>
<text x="175.5" y="91">CLKOUT</text>
<text x="175.5" y="93.5">~{S1}</text>
<text x="57.5" y="99.9">~{TEST}</text>
<text x="98" y="99.9">A16</text>
<text x="98.8" y="97.3">AD15</text>
<text x="161.8" y="98.6">A17</text>
<text x="161.8" y="101.1">A16</text>
<text x="161.8" y="96.1">A18</text>
<text x="175.5" y="96.1">~{S0}</text>
<text x="175.5" y="101.1">ALE/QS0</text>
<text x="175.5" y="98.6">~{WR}/QS1</text>
<text x="98" y="104.9">A18</text>
<text x="98" y="102.4">A17</text>
<text x="98" y="107.5">A19</text>
<text x="161" y="106.2">AD7</text>
<text x="176.3" y="106.2">AD15</text>
<text x="98" y="110">~{BHE}</text>
<text x="161" y="113.8">AD4</text>
<text x="161" y="111.3">AD5</text>
<text x="161" y="108.8">AD6</text>
<text x="176.3" y="113.8">AD12</text>
<text x="176.3" y="108.8">AD14</text>
<text x="176.3" y="111.3">AD13</text>
<text x="161" y="116.4">AD3</text>
<text x="161" y="118.9">AD2</text>
<text x="176.3" y="116.4">AD11</text>
<text x="176.3" y="118.9">AD10</text>
<text x="53.7" y="125.3">~{RD}/~{QSMD}</text>
<text x="55" y="122.7">ALE/QS0</text>
<text x="161" y="121.5">AD1</text>
<text x="161" y="124">AD0</text>
<text x="176.3" y="124">AD8</text>
<text x="176.3" y="121.5">AD9</text>
<text x="55.5" y="127.8">~{WR}/QS1</text>
<text x="59.8" y="130.3">~{S0}</text>
<text x="58.7" y="138">~{DEN}</text>
<text x="59.8" y="132.9">~{S1}</text>
<text x="59.8" y="135.4">~{S2}</text>
</g>
</svg>
